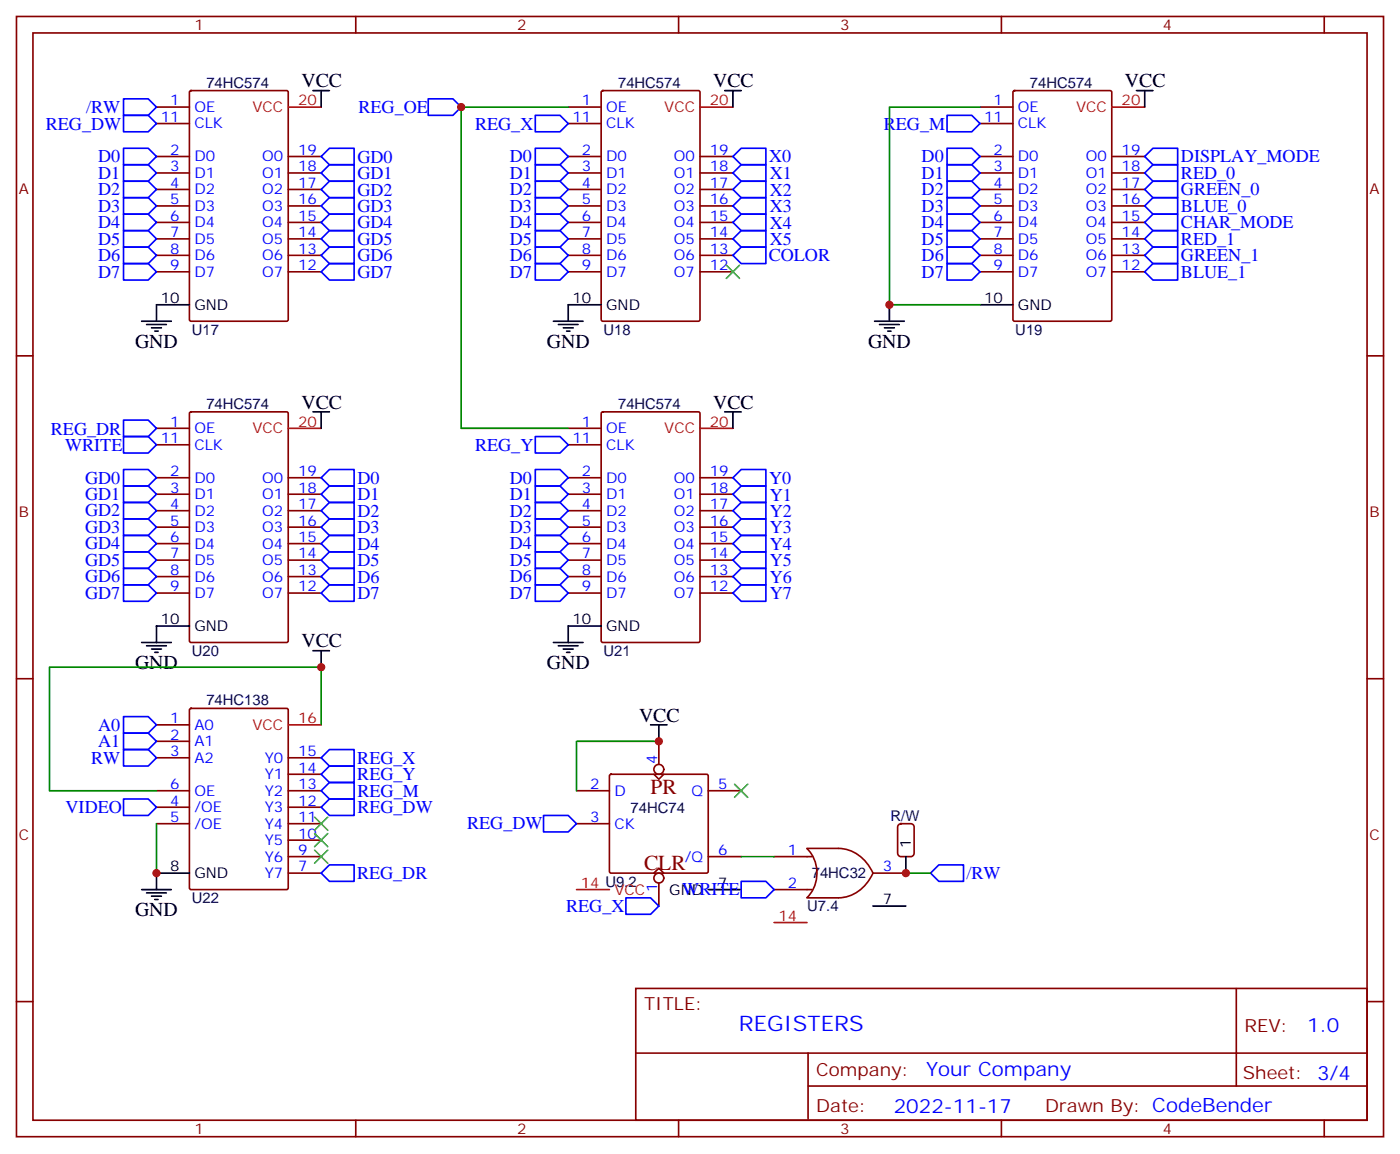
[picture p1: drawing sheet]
<svg xmlns="http://www.w3.org/2000/svg" width="300mm" height="247mm" viewBox="0 0 300 247" stroke-linecap="round" stroke-linejoin="round" font-family="sans-serif">
<g fill="none" stroke="#870000" stroke-width=".35">
<path d="M3.5 3.5h292.8v239.9h-292.8zM7.1 7.1h285.7v232.8h-285.7zM40.6 19.6l.3-.2h20.5l.3 .2v48.8l-.2 .3-20.6 .1-.3-.2zM76.2 3.5v3.6M128.8 19.6l.3-.2h20.5l.3 .2v48.8l-.2 .3-20.6 .1-.3-.2zM145.3 3.5v3.6M214.5 3.5v3.6M217 19.6l.3-.2h20.5l.3 .2v48.8l-.2 .3-20.6 .1-.3-.2zM283.6 3.5v3.6M33.5 22.9h7.1M33.5 26.5h7.1M33.5 33.5h7.1"/>
<path d="M33.5 37h7.1M61.7 33.5h7.1M61.7 37h7.1M121.7 22.9h7.1M121.7 26.5h7.1M121.7 33.5h7.1M121.7 37h7.1M149.9 33.5h7.1M149.9 37h7.1M209.9 22.9h7.1M209.9 26.5h7.1M209.9 33.5h7.1"/>
<path d="M209.9 37h7.1M238.1 33.5h7.1M238.1 37h7.1M33.5 40.6h7.1M33.5 44.1h7.1M33.5 47.6h7.1M33.5 51.2h7.1M33.5 54.7h7.1M33.5 58.2h7.1M61.7 40.6h7.1M61.7 44.1h7.1M61.7 47.6h7.1"/>
<path d="M61.7 51.2h7.1M61.7 54.7h7.1M61.7 58.2h7.1M121.7 40.6h7.1M121.7 44.1h7.1M121.7 47.6h7.1M121.7 51.2h7.1M121.7 54.7h7.1M121.7 58.2h7.1M149.9 40.6h7.1M149.9 44.1h7.1M149.9 47.6h7.1"/>
<path d="M149.9 51.2h7.1M149.9 54.7h7.1M149.9 58.2h7.1M209.9 40.6h7.1M209.9 44.1h7.1M209.9 47.6h7.1M209.9 51.2h7.1M209.9 54.7h7.1M209.9 58.2h7.1M238.1 40.6h7.1M238.1 44.1h7.1M238.1 47.6h7.1"/>
<path d="M238.1 51.2h7.1M238.1 54.7h7.1M238.1 58.2h7.1M3.5 76.2h3.6M292.8 76.2h3.5M33.5 91.7h7.1M33.5 95.2h7.1M40.6 88.4l.3-.2h20.5l.3 .2v48.8l-.2 .3-20.6 .1-.3-.2zM121.7 91.7h7.1M121.7 95.2h7.1M128.8 88.4l.3-.2h20.5l.3 .2v48.8l-.2 .3-20.6 .1-.3-.2zM33.5 102.3h7.1"/>
<path d="M33.5 105.8h7.1M33.5 109.4h7.1M33.5 112.9h7.1M33.5 116.4h7.1M33.5 119.9h7.1M61.7 102.3h7.1M61.7 105.8h7.1M61.7 109.4h7.1M61.7 112.9h7.1M61.7 116.4h7.1M61.7 119.9h7.1M121.7 102.3h7.1"/>
<path d="M121.7 105.8h7.1M121.7 109.4h7.1M121.7 112.9h7.1M121.7 116.4h7.1M121.7 119.9h7.1M149.9 102.3h7.1M149.9 105.8h7.1M149.9 109.4h7.1M149.9 112.9h7.1M149.9 116.4h7.1M149.9 119.9h7.1M33.5 123.5h7.1"/>
<path d="M33.5 127h7.1M61.7 123.5h7.1M61.7 127h7.1M121.7 123.5h7.1M121.7 127h7.1M149.9 123.5h7.1M149.9 127h7.1M3.5 145.3h3.6M33.5 155.2h7.1M33.5 158.8h7.1M40.6 151.9l.3-.2h20.5l.3 .2v38.2l-.2 .4h-20.6l-.3-.2zM141.1 158.8v4.9"/>
<path d="M292.8 145.3h3.5M33.5 162.3h7.1M33.5 172.9h7.1M33.5 176.4h7.1M33.5 169.3h7.1M61.7 162.3h7.1M61.7 172.9h7.1M61.7 176.4h7.1M61.7 169.3h7.1M61.7 179.9h7.1M61.7 165.8h7.1M123.5 176.4h7"/>
<path d="M123.5 169.3h7M130.6 166l.3-.2 20.6 .1 .2 .3-.1 20.6-.3 .2-20.6-.1-.2-.3zM140.1 165.8l1 1.1 1.1-1.1M151.7 169.3h7M192.5 176.6l.5-.2h2.1a.71 .71 0 0 1 .7 .7v5.6a.76 .76 0 0 1-.7 .7h-2.1a.76 .76 0 0 1-.7-.7v-5.6zM61.7 187h7.1M61.7 183.4h7.1M140.1 187l1-1.1 1.1 1.1M141.1 189.1v4.9M151.7 183.4h7M165.8 183.4h8.1M165.8 190.5h8.1"/>
<path d="M172.8 181.7a7.5 7.5 0 0 1 0 10.5M172.9 181.7h6.7a8.4 8.4 0 0 1 7.4 5.3M187 187h7M187 187a8.4 8.4 0 0 1-7.4 5.3h-6.7M3.5 214.5h3.6M136.2 211.7h156.6v28.2h-156.6zM264.8 211.7v20.9M292.8 214.5h3.5M76.2 239.9v3.5M136.2 225.5h156.5M145.3 239.9v3.5M173.1 232.6h119.6"/>
<path d="M173.1 225.5v14.1M214.5 239.9v3.5M283.6 239.9v3.5"/>
<circle cx="141.1" cy="164.7" r="1.06"/>
<circle cx="141.1" cy="188" r="1.06"/>
</g>
<path d="M61.7 22.9h7.1M149.9 22.9h7.1M238.1 22.9h7.1M61.7 91.7h7.1M149.9 91.7h7.1M61.7 155.2h7.1M123.5 190.5h7M165.8 197.6h7.1" fill="none" stroke="#f00" stroke-width=".35"/>
<g fill="none" stroke="#000" stroke-width=".35">
<path d="M67 19.4h3.6M68.8 19.4v3.5M155.2 19.4h3.5M157 19.4v3.5M243.4 19.4h3.5M245.2 19.4v3.5M30.3 68.8h6.4M31.4 69.5h4.2M32.5 70.2h2.1M33.2 70.9h.7M40.6 65.3h-7.1v3.5M118.5 68.8h6.4"/>
<path d="M119.6 69.5h4.2M120.6 70.2h2.2M121.4 70.9h.7M128.8 65.3h-7.1v3.5M187.3 68.8h6.4M188.4 69.5h4.2M189.4 70.2h2.2M190.1 70.9h.8M190.5 65.3v3.5M209.9 65.3h7.1M67 88.2h3.6M68.8 88.2v3.5"/>
<path d="M155.2 88.2h3.5M157 88.2v3.5M30.3 137.6h6.4M31.4 138.3h4.2M32.5 139h2.1M33.2 139.7h.7M40.6 134.1h-7.1v3.5M67 139.3h3.6M68.8 139.3v3.6M118.5 137.6h6.4M119.6 138.3h4.2M120.6 139h2.2"/>
<path d="M121.4 139.7h.7M128.8 134.1h-7.1v3.5M139.3 155.2h3.6M141.1 155.2v3.6M30.3 190.5h6.4M31.4 191.2h4.2M32.5 191.9h2.1M33.2 192.6h.7M40.6 187h-7.1v3.5M151.7 190.5h7M187 194h7M194 183.4v3.6"/>
</g>
<g fill="none" stroke="#00f" stroke-width=".35">
<path d="M26.5 21.2h5.2l1.8 1.7-1.8 1.8h-5.2zM26.5 24.7h5.2l1.8 1.8-1.8 1.7h-5.2zM26.5 31.8h5.2l1.8 1.7-1.8 1.8h-5.2zM26.5 35.3h5.2l1.8 1.7-1.8 1.8h-5.2zM26.5 38.8h5.2l1.8 1.8-1.8 1.7h-5.2zM68.8 37l1.8-1.7h5.2v3.5h-5.2zM68.8 33.5l1.8-1.7h5.2v3.5h-5.2zM91.7 21.2h5.3l1.8 1.7-1.8 1.8h-5.3zM114.7 24.7h5.2l1.8 1.8-1.8 1.7h-5.2zM114.7 38.8h5.2l1.8 1.8-1.8 1.7h-5.2zM114.7 35.3h5.2l1.8 1.7-1.8 1.8h-5.2zM114.7 31.8h5.2l1.8 1.7-1.8 1.8h-5.2z"/>
<path d="M157 33.5l1.7-1.7h5.3v3.5h-5.3zM157 37l1.7-1.7h5.3v3.5h-5.3zM202.8 24.7h5.3l1.8 1.8-1.8 1.7h-5.3zM202.8 38.8h5.3l1.8 1.8-1.8 1.7h-5.3zM202.8 35.3h5.3l1.8 1.7-1.8 1.8h-5.3zM202.8 31.8h5.3l1.8 1.7-1.8 1.8h-5.3zM245.2 33.5l1.7-1.7h5.3v3.5h-5.3zM245.2 37l1.7-1.7h5.3v3.5h-5.3zM26.5 42.3h5.2l1.8 1.8-1.8 1.8h-5.2zM26.5 45.9h5.2l1.8 1.7-1.8 1.8h-5.2zM26.5 49.4h5.2l1.8 1.8-1.8 1.7h-5.2zM26.5 52.9h5.2l1.8 1.8-1.8 1.7h-5.2z"/>
<path d="M26.5 56.4h5.2l1.8 1.8-1.8 1.8h-5.2zM68.8 58.2l1.8-1.8h5.2v3.6h-5.2zM68.8 54.7l1.8-1.8h5.2v3.5h-5.2zM68.8 51.2l1.8-1.8h5.2v3.5h-5.2zM68.8 47.6l1.8-1.7h5.2v3.5h-5.2zM68.8 40.6l1.8-1.8h5.2v3.5h-5.2zM70.6 42.3h5.2v3.6h-5.2l-1.8-1.8zM114.7 56.4h5.2l1.8 1.8-1.8 1.8h-5.2zM114.7 52.9h5.2l1.8 1.8-1.8 1.7h-5.2zM114.7 49.4h5.2l1.8 1.8-1.8 1.7h-5.2zM114.7 45.9h5.2l1.8 1.7-1.8 1.8h-5.2zM114.7 42.3h5.2l1.8 1.8-1.8 1.8h-5.2z"/>
<path d="M157 54.7l1.7-1.8h5.3v3.5h-5.3zM157 40.6l1.7-1.8h5.3v3.5h-5.3zM157 47.6l1.7-1.7h5.3v3.5h-5.3zM157 51.2l1.7-1.8h5.3v3.5h-5.3zM158.7 42.3h5.3v3.6h-5.3l-1.7-1.8zM202.8 56.4h5.3l1.8 1.8-1.8 1.8h-5.3zM202.8 52.9h5.3l1.8 1.8-1.8 1.7h-5.3zM202.8 49.4h5.3l1.8 1.8-1.8 1.7h-5.3zM202.8 45.9h5.3l1.8 1.7-1.8 1.8h-5.3zM202.8 42.3h5.3l1.8 1.8-1.8 1.8h-5.3zM245.2 47.6l1.7-1.7h5.3v3.5h-5.3zM245.2 58.2l1.7-1.8h5.3v3.6h-5.3z"/>
<path d="M245.2 54.7l1.7-1.8h5.3v3.5h-5.3zM245.2 51.2l1.7-1.8h5.3v3.5h-5.3zM245.2 40.6l1.7-1.8h5.3v3.5h-5.3zM246.9 42.3h5.3v3.6h-5.3l-1.7-1.8zM26.5 93.5h5.2l1.8 1.7-1.8 1.8h-5.2zM26.5 90h5.2l1.8 1.7-1.8 1.8h-5.2zM114.7 93.5h5.2l1.8 1.7-1.8 1.8h-5.2zM26.5 118.2h5.2l1.8 1.7-1.8 1.8h-5.2zM26.5 114.7h5.2l1.8 1.7-1.8 1.8h-5.2zM26.5 111.1h5.2l1.8 1.8-1.8 1.8h-5.2zM26.5 107.6h5.2l1.8 1.8-1.8 1.7h-5.2zM26.5 104.1h5.2l1.8 1.7-1.8 1.8h-5.2z"/>
<path d="M26.5 100.5h5.2l1.8 1.8-1.8 1.8h-5.2zM68.8 119.9l1.8-1.7h5.2v3.5h-5.2zM68.8 116.4l1.8-1.7h5.2v3.5h-5.2zM68.8 112.9l1.8-1.8h5.2v3.6h-5.2zM68.8 109.4l1.8-1.8h5.2v3.5h-5.2zM68.8 105.8l1.8-1.7h5.2v3.5h-5.2zM68.8 102.3l1.8-1.8h5.2v3.6h-5.2zM114.7 118.2h5.2l1.8 1.7-1.8 1.8h-5.2zM114.7 114.7h5.2l1.8 1.7-1.8 1.8h-5.2zM114.7 111.1h5.2l1.8 1.8-1.8 1.8h-5.2zM114.7 107.6h5.2l1.8 1.8-1.8 1.7h-5.2zM114.7 104.1h5.2l1.8 1.7-1.8 1.8h-5.2z"/>
<path d="M114.7 100.5h5.2l1.8 1.8-1.8 1.8h-5.2zM157 102.3l1.7-1.8h5.3v3.6h-5.3zM157 105.8l1.7-1.7h5.3v3.5h-5.3zM157 109.4l1.7-1.8h5.3v3.5h-5.3zM157 112.9l1.7-1.8h5.3v3.6h-5.3zM157 116.4l1.7-1.7h5.3v3.5h-5.3zM157 119.9l1.7-1.7h5.3v3.5h-5.3zM26.5 125.2h5.2l1.8 1.8-1.8 1.8h-5.2zM26.5 121.7h5.2l1.8 1.8-1.8 1.7h-5.2zM68.8 127l1.8-1.8h5.2v3.6h-5.2zM68.8 123.5l1.8-1.8h5.2v3.5h-5.2zM114.7 125.2h5.2l1.8 1.8-1.8 1.8h-5.2z"/>
<path d="M114.7 121.7h5.2l1.8 1.8-1.8 1.7h-5.2zM157 127l1.7-1.8h5.3v3.6h-5.3zM158.7 121.7h5.3v3.5h-5.3l-1.7-1.7zM26.5 153.5h5.2l1.8 1.7-1.8 1.8h-5.2zM26.5 157h5.2l1.8 1.8-1.8 1.7h-5.2zM26.5 160.5h5.2l1.8 1.8-1.8 1.7h-5.2zM26.5 171.1h5.2l1.8 1.8-1.8 1.7h-5.2zM68.8 169.3l1.8-1.7h5.2v3.5h-5.2zM68.8 172.9l1.8-1.8h5.2v3.5h-5.2zM70.6 160.5h5.2v3.5h-5.2l-1.8-1.7zM70.6 164h5.2v3.6h-5.2l-1.8-1.8zM116.4 174.6h5.3l1.8 1.8-1.8 1.8h-5.3z"/>
<path d="M68.8 187l1.8-1.8h5.2v3.5h-5.2zM134.1 192.3h5.2l1.8 1.7-1.8 1.8h-5.2zM158.7 188.7h5.3l1.8 1.8-1.8 1.8h-5.3zM199.3 187l1.8-1.8h5.3v3.5h-5.3z"/>
</g>
<path d="M121.7 22.9h-22.9v68.8h22.9M209.9 22.9h-19.4v42.4h19.4M68.8 155.2v-12.3h-58.2v26.4h22.9M141.1 158.8h-17.6v10.5M33.5 176.4v10.6M158.7 183.4h7.1M194 187h5.3" fill="none" stroke="#008700" stroke-width=".35"/>
<g fill="#c00">
<circle cx="190.5" cy="65.3" r=".88"/>
<circle cx="141.1" cy="158.7" r=".88"/>
<circle cx="194" cy="187" r=".88"/>
<circle cx="68.8" cy="142.9" r=".88"/>
<circle cx="98.8" cy="22.9" r=".88"/>
<circle cx="33.5" cy="187" r=".88"/>
</g>
<path d="M155.6 56.8l2.8 2.8M158.4 56.8l-2.8 2.8M67.4 178.5l2.8 2.8M67.4 175l2.8 2.8M70.2 178.5l-2.8 2.8M70.2 175l-2.8 2.8M157.3 167.9l2.9 2.8M160.2 167.9l-2.9 2.8M67.4 182l2.8 2.9M70.2 182l-2.8 2.9" fill="none" stroke="#3c3" stroke-width=".35"/>
<g font-size="4.6" fill="#800">
<text x="139.3" y="170">PR</text>
<text x="137.9" y="186.3">CLR</text>
</g>
<text font-size="4.6" fill="#00f" x="158.3" y="220.7">REGISTERS</text>
<g font-size="4.2">
<text x="64.6" y="18.7">VCC</text>
<text x="152.8" y="18.7">VCC</text>
<text x="240.9" y="18.7">VCC</text>
<text x="28.9" y="74.4">GND</text>
<text x="117.1" y="74.4">GND</text>
<text x="185.9" y="74.4">GND</text>
<text x="64.6" y="87.5">VCC</text>
<text x="152.8" y="87.5">VCC</text>
<text x="28.9" y="143.2">GND</text>
<text x="64.6" y="138.6">VCC</text>
<text x="117.1" y="143.2">GND</text>
<text x="136.9" y="154.5">VCC</text>
<text x="28.9" y="196.1">GND</text>
</g>
<g font-size="4.2" fill="#00f">
<text x="280" y="220.9">1.0</text>
<text x="198.3" y="230.5">Your Company</text>
<text x="191.4" y="238.3">2022-11-17</text>
</g>
<g font-size="3.9" fill="#00f">
<text x="9.8" y="27.8">REG_DW</text>
<text x="18.5" y="24.2">/RW</text>
<text x="76.8" y="24.1">REG_OE</text>
<text x="101.7" y="27.8">REG_X</text>
<text x="189.3" y="27.8">REG_M</text>
<text x="21" y="34.8">D0</text>
<text x="76.6" y="34.8">GD0</text>
<text x="109.2" y="34.8">D0</text>
<text x="164.8" y="34.8">X0</text>
<text x="197.4" y="34.8">D0</text>
<text x="252.9" y="34.8">DISPLAY_MODE</text>
<text x="21" y="38.3">D1</text>
<text x="21" y="41.8">D2</text>
<text x="76.6" y="41.9">GD2</text>
<text x="76.6" y="38.3">GD1</text>
<text x="109.2" y="41.8">D2</text>
<text x="109.2" y="38.3">D1</text>
<text x="164.9" y="38.4">X1</text>
<text x="164.9" y="41.9">X2</text>
<text x="197.4" y="41.8">D2</text>
<text x="197.4" y="38.3">D1</text>
<text x="252.9" y="41.8">GREEN_0</text>
<text x="252.9" y="38.3">RED_0</text>
<text x="21" y="45.3">D3</text>
<text x="76.6" y="45.4">GD3</text>
<text x="109.2" y="45.3">D3</text>
<text x="164.9" y="45.5">X3</text>
<text x="197.4" y="45.3">D3</text>
<text x="252.9" y="45.4">BLUE_0</text>
<text x="21" y="48.9">D4</text>
<text x="21" y="52.4">D5</text>
<text x="76.6" y="52.5">GD5</text>
<text x="76.6" y="48.9">GD4</text>
<text x="109.2" y="52.4">D5</text>
<text x="109.2" y="48.9">D4</text>
<text x="164.9" y="49">X4</text>
<text x="164.9" y="52.5">X5</text>
<text x="197.4" y="52.4">D5</text>
<text x="197.4" y="48.9">D4</text>
<text x="252.9" y="48.9">CHAR_MODE</text>
<text x="252.9" y="52.4">RED_1</text>
<text x="21" y="55.9">D6</text>
<text x="21" y="59.5">D7</text>
<text x="76.6" y="59.5">GD7</text>
<text x="76.6" y="56">GD6</text>
<text x="109.2" y="59.5">D7</text>
<text x="109.2" y="55.9">D6</text>
<text x="164.6" y="55.9">COLOR</text>
<text x="197.4" y="59.5">D7</text>
<text x="197.4" y="55.9">D6</text>
<text x="252.9" y="59.5">BLUE_1</text>
<text x="252.9" y="55.9">GREEN_1</text>
<text x="10.9" y="93.1">REG_DR</text>
<text x="13.9" y="96.6">WRITE</text>
<text x="101.7" y="96.6">REG_Y</text>
<text x="18.2" y="107.1">GD1</text>
<text x="18.2" y="103.5">GD0</text>
<text x="76.6" y="107.1">D1</text>
<text x="76.6" y="103.6">D0</text>
<text x="109.2" y="107.1">D1</text>
<text x="109.2" y="103.6">D0</text>
<text x="164.8" y="103.6">Y0</text>
<text x="164.9" y="107.2">Y1</text>
<text x="18.2" y="110.6">GD2</text>
<text x="76.6" y="110.6">D2</text>
<text x="109.2" y="110.6">D2</text>
<text x="164.9" y="110.7">Y2</text>
<text x="18.2" y="117.7">GD4</text>
<text x="18.2" y="114.1">GD3</text>
<text x="76.6" y="117.7">D4</text>
<text x="76.6" y="114.2">D3</text>
<text x="109.2" y="117.7">D4</text>
<text x="109.2" y="114.1">D3</text>
<text x="164.9" y="114.2">Y3</text>
<text x="164.9" y="117.8">Y4</text>
<text x="18.2" y="124.7">GD6</text>
<text x="18.2" y="121.2">GD5</text>
<text x="76.6" y="124.8">D6</text>
<text x="76.6" y="121.2">D5</text>
<text x="109.2" y="124.7">D6</text>
<text x="109.2" y="121.2">D5</text>
<text x="164.9" y="121.3">Y5</text>
<text x="164.9" y="124.8">Y6</text>
<text x="18.2" y="128.2">GD7</text>
<text x="76.6" y="128.3">D7</text>
<text x="109.2" y="128.3">D7</text>
<text x="164.9" y="128.4">Y7</text>
<text x="21" y="156.5">A0</text>
<text x="21" y="160">A1</text>
<text x="19.5" y="163.5">RW</text>
<text x="76.5" y="163.6">REG_X</text>
<text x="76.5" y="167.1">REG_Y</text>
<text x="76.6" y="170.6">REG_M</text>
<text x="14" y="174.1">VIDEO</text>
<text x="76.5" y="174.1">REG_DW</text>
<text x="100" y="177.6">REG_DW</text>
<text x="76.5" y="188.3">REG_DR</text>
<text x="146.1" y="191.8">WRITE</text>
<text x="207" y="188.3">/RW</text>
<text x="121.3" y="195.3">REG_X</text>
</g>
<g font-size="3.9" fill="#800">
<text x="137.9" y="216.3">TITLE:</text>
<text x="266.6" y="220.9">REV:</text>
<text x="174.8" y="230.5">Company:</text>
<text x="266.2" y="231.1">Sheet: 3/4</text>
<text x="174.8" y="238.1">Date:</text>
<text x="223.9" y="238.2">Drawn By: CodeBender</text>
</g>
<g font-size="3.2" fill="#800">
<text x="41.6" y="6.5">1</text>
<text x="110.8" y="6.5">2</text>
<text x="179.9" y="6.5">3</text>
<text x="249.1" y="6.5">4</text>
<text x="4.1" y="41.6">A</text>
<text x="293.3" y="41.6">A</text>
<text x="4.1" y="110.8">B</text>
<text x="293.3" y="110.8">B</text>
<text x="4.1" y="179.9">C</text>
<text x="293.3" y="179.9">C</text>
<text x="41.6" y="242.9">1</text>
<text x="110.8" y="242.9">2</text>
<text x="179.9" y="242.9">3</text>
<text x="249.1" y="242.9">4</text>
</g>
<g font-size="3.2" fill="#00f">
<text x="36.4" y="22.6">1</text>
<text x="41.6" y="24">OE</text>
<text x="124.6" y="22.6">1</text>
<text x="129.8" y="24">OE</text>
<text x="212.8" y="22.6">1</text>
<text x="218" y="24">OE</text>
<text x="34.4" y="26.1">11</text>
<text x="41.6" y="27.5">CLK</text>
<text x="122.6" y="26.1">11</text>
<text x="129.8" y="27.5">CLK</text>
<text x="210.8" y="26.1">11</text>
<text x="218" y="27.5">CLK</text>
<text x="36.4" y="33.2">2</text>
<text x="41.6" y="34.6">D0</text>
<text x="56.2" y="34.6">O0</text>
<text x="63.9" y="33.2">19</text>
<text x="124.6" y="33.2">2</text>
<text x="129.8" y="34.6">D0</text>
<text x="144.4" y="34.6">O0</text>
<text x="152" y="33.2">19</text>
<text x="212.8" y="33.2">2</text>
<text x="218" y="34.6">D0</text>
<text x="232.6" y="34.6">O0</text>
<text x="240.2" y="33.2">19</text>
<text x="36.4" y="36.7">3</text>
<text x="36.4" y="40.2">4</text>
<text x="41.6" y="38.1">D1</text>
<text x="41.6" y="41.6">D2</text>
<text x="56.2" y="38.1">O1</text>
<text x="56.2" y="41.6">O2</text>
<text x="63.9" y="36.7">18</text>
<text x="63.9" y="40.2">17</text>
<text x="124.6" y="36.7">3</text>
<text x="124.6" y="40.2">4</text>
<text x="129.8" y="38.1">D1</text>
<text x="129.8" y="41.6">D2</text>
<text x="144.4" y="38.1">O1</text>
<text x="144.4" y="41.6">O2</text>
<text x="152" y="36.7">18</text>
<text x="152" y="40.2">17</text>
<text x="212.8" y="36.7">3</text>
<text x="212.8" y="40.2">4</text>
<text x="218" y="38.1">D1</text>
<text x="218" y="41.6">D2</text>
<text x="232.6" y="38.1">O1</text>
<text x="232.6" y="41.6">O2</text>
<text x="240.2" y="36.7">18</text>
<text x="240.2" y="40.2">17</text>
<text x="36.4" y="43.7">5</text>
<text x="36.4" y="47.3">6</text>
<text x="41.6" y="45.2">D3</text>
<text x="56.2" y="45.2">O3</text>
<text x="63.9" y="43.7">16</text>
<text x="63.9" y="47.3">15</text>
<text x="124.6" y="43.7">5</text>
<text x="124.6" y="47.3">6</text>
<text x="129.8" y="45.2">D3</text>
<text x="144.4" y="45.2">O3</text>
<text x="152" y="43.7">16</text>
<text x="152" y="47.3">15</text>
<text x="212.8" y="43.7">5</text>
<text x="212.8" y="47.3">6</text>
<text x="218" y="45.2">D3</text>
<text x="232.6" y="45.2">O3</text>
<text x="240.2" y="43.7">16</text>
<text x="240.2" y="47.3">15</text>
<text x="36.4" y="50.8">7</text>
<text x="41.6" y="48.7">D4</text>
<text x="41.6" y="52.2">D5</text>
<text x="56.2" y="48.7">O4</text>
<text x="56.2" y="52.2">O5</text>
<text x="63.9" y="50.8">14</text>
<text x="124.6" y="50.8">7</text>
<text x="129.8" y="48.7">D4</text>
<text x="129.8" y="52.2">D5</text>
<text x="144.4" y="48.7">O4</text>
<text x="144.4" y="52.2">O5</text>
<text x="152" y="50.8">14</text>
<text x="212.8" y="50.8">7</text>
<text x="218" y="48.7">D4</text>
<text x="218" y="52.2">D5</text>
<text x="232.6" y="48.7">O4</text>
<text x="232.6" y="52.2">O5</text>
<text x="240.2" y="50.8">14</text>
<text x="36.4" y="54.3">8</text>
<text x="36.4" y="57.9">9</text>
<text x="41.6" y="55.7">D6</text>
<text x="41.6" y="59.3">D7</text>
<text x="56.2" y="55.7">O6</text>
<text x="56.2" y="59.3">O7</text>
<text x="63.9" y="54.3">13</text>
<text x="63.9" y="57.9">12</text>
<text x="124.6" y="54.3">8</text>
<text x="124.6" y="57.9">9</text>
<text x="129.8" y="55.7">D6</text>
<text x="129.8" y="59.3">D7</text>
<text x="144.4" y="55.7">O6</text>
<text x="144.4" y="59.3">O7</text>
<text x="152" y="54.3">13</text>
<text x="152" y="57.9">12</text>
<text x="212.8" y="54.3">8</text>
<text x="212.8" y="57.9">9</text>
<text x="218" y="55.7">D6</text>
<text x="218" y="59.3">D7</text>
<text x="232.6" y="55.7">O6</text>
<text x="232.6" y="59.3">O7</text>
<text x="240.2" y="54.3">13</text>
<text x="240.2" y="57.9">12</text>
<text x="34.4" y="94.9">11</text>
<text x="36.4" y="91.4">1</text>
<text x="41.6" y="92.8">OE</text>
<text x="122.6" y="94.9">11</text>
<text x="124.6" y="91.4">1</text>
<text x="129.8" y="92.8">OE</text>
<text x="36.4" y="102">2</text>
<text x="41.6" y="96.3">CLK</text>
<text x="63.9" y="102">19</text>
<text x="124.6" y="102">2</text>
<text x="129.8" y="96.3">CLK</text>
<text x="152" y="102">19</text>
<text x="36.4" y="105.5">3</text>
<text x="41.6" y="103.4">D0</text>
<text x="41.6" y="106.9">D1</text>
<text x="56.2" y="103.4">O0</text>
<text x="56.2" y="106.9">O1</text>
<text x="63.9" y="105.5">18</text>
<text x="124.6" y="105.5">3</text>
<text x="129.8" y="103.4">D0</text>
<text x="129.8" y="106.9">D1</text>
<text x="144.4" y="103.4">O0</text>
<text x="144.4" y="106.9">O1</text>
<text x="152" y="105.5">18</text>
<text x="36.4" y="109">4</text>
<text x="36.4" y="112.5">5</text>
<text x="41.6" y="110.4">D2</text>
<text x="41.6" y="113.9">D3</text>
<text x="56.2" y="110.4">O2</text>
<text x="56.2" y="113.9">O3</text>
<text x="63.9" y="109">17</text>
<text x="63.9" y="112.5">16</text>
<text x="124.6" y="109">4</text>
<text x="124.6" y="112.5">5</text>
<text x="129.8" y="110.4">D2</text>
<text x="129.8" y="113.9">D3</text>
<text x="144.4" y="110.4">O2</text>
<text x="144.4" y="113.9">O3</text>
<text x="152" y="109">17</text>
<text x="152" y="112.5">16</text>
<text x="36.4" y="116.1">6</text>
<text x="36.4" y="119.6">7</text>
<text x="41.6" y="117.5">D4</text>
<text x="56.2" y="117.5">O4</text>
<text x="63.9" y="116.1">15</text>
<text x="63.9" y="119.6">14</text>
<text x="124.6" y="116.1">6</text>
<text x="124.6" y="119.6">7</text>
<text x="129.8" y="117.5">D4</text>
<text x="144.4" y="117.5">O4</text>
<text x="152" y="116.1">15</text>
<text x="152" y="119.6">14</text>
<text x="36.4" y="123.1">8</text>
<text x="41.6" y="121">D5</text>
<text x="41.6" y="124.5">D6</text>
<text x="56.2" y="121">O5</text>
<text x="56.2" y="124.5">O6</text>
<text x="63.9" y="123.1">13</text>
<text x="124.6" y="123.1">8</text>
<text x="129.8" y="121">D5</text>
<text x="129.8" y="124.5">D6</text>
<text x="144.4" y="121">O5</text>
<text x="144.4" y="124.5">O6</text>
<text x="152" y="123.1">13</text>
<text x="36.4" y="126.6">9</text>
<text x="41.6" y="128.1">D7</text>
<text x="56.2" y="128.1">O7</text>
<text x="63.9" y="126.6">12</text>
<text x="124.6" y="126.6">9</text>
<text x="129.8" y="128.1">D7</text>
<text x="144.4" y="128.1">O7</text>
<text x="152" y="126.6">12</text>
<text x="36.4" y="154.9">1</text>
<text x="36.4" y="158.4">2</text>
<text x="36.4" y="161.9">3</text>
<text x="41.6" y="156.3">A0</text>
<text x="41.6" y="159.8">A1</text>
<text x="63.9" y="161.9">15</text>
<text x="41.6" y="163.3">A2</text>
<text x="56.7" y="166.9">Y1</text>
<text x="56.7" y="163.3">Y0</text>
<text x="63.9" y="165.5">14</text>
<text x="140.8" y="163.7" transform="rotate(-90 140.8 163.7)">4</text>
<text x="36.4" y="172.5">4</text>
<text x="36.4" y="169">6</text>
<text x="41.6" y="173.9">/OE</text>
<text x="41.6" y="170.4">OE</text>
<text x="56.7" y="173.9">Y3</text>
<text x="56.7" y="170.4">Y2</text>
<text x="63.9" y="172.5">12</text>
<text x="63.9" y="169">13</text>
<text x="126.4" y="169">2</text>
<text x="131.6" y="170.4">D</text>
<text x="148.1" y="170.4">Q</text>
<text x="153.8" y="169">5</text>
<text x="36.4" y="176">5</text>
<text x="41.6" y="177.4">/OE</text>
<text x="56.7" y="177.4">Y4</text>
<text x="63.9" y="179.6">10</text>
<text x="63.9" y="176">11</text>
<text x="126.4" y="176">3</text>
<text x="131.6" y="177.4">CK</text>
<text x="56.7" y="184.5">Y6</text>
<text x="56.7" y="181">Y5</text>
<text x="63.9" y="183.1">9</text>
<text x="146.7" y="184.5">/Q</text>
<text x="153.8" y="183.1">6</text>
<text x="168.7" y="183.1">1</text>
<text x="56.7" y="188">Y7</text>
<text x="63.9" y="186.6">7</text>
<text x="140.8" y="191.1" transform="rotate(-90 140.8 191.1)">1</text>
<text x="168.7" y="190.1">2</text>
<text x="189.1" y="186.6">3</text>
</g>
<g font-size="3.2" fill="#000080">
<text x="44.2" y="18.8">74HC574</text>
<text x="132.4" y="18.8">74HC574</text>
<text x="220.6" y="18.8">74HC574</text>
<text x="41.1" y="71.7">U17</text>
<text x="129.3" y="71.7">U18</text>
<text x="217.5" y="71.7">U19</text>
<text x="44.2" y="87.6">74HC574</text>
<text x="132.4" y="87.6">74HC574</text>
<text x="41.1" y="140.5">U20</text>
<text x="129.3" y="140.5">U21</text>
<text x="44.2" y="151.1">74HC138</text>
<text x="135.1" y="174">74HC74</text>
<text x="190.8" y="175.7">R/W</text>
<text x="173.9" y="188.1">74HC32</text>
<text x="41.1" y="193.4">U22</text>
<text x="172.9" y="195.1">U7.4</text>
</g>
<g font-size="3.2" fill="#f00">
<text x="54.1" y="24">VCC</text>
<text x="63.9" y="22.6">20</text>
<text x="142.3" y="24">VCC</text>
<text x="152" y="22.6">20</text>
<text x="230.5" y="24">VCC</text>
<text x="240.2" y="22.6">20</text>
<text x="54.1" y="92.8">VCC</text>
<text x="63.9" y="91.4">20</text>
<text x="142.3" y="92.8">VCC</text>
<text x="152" y="91.4">20</text>
<text x="63.9" y="154.9">16</text>
<text x="54.1" y="156.3">VCC</text>
<text x="124.4" y="190.1">14 U9.2</text>
<text x="131.6" y="191.6">VCC</text>
<text x="166.7" y="197.2">14</text>
</g>
<g font-size="3.2">
<text x="34.4" y="64.9">10</text>
<text x="122.6" y="64.9">10</text>
<text x="210.8" y="64.9">10</text>
<text x="41.6" y="66.3">GND</text>
<text x="129.8" y="66.3">GND</text>
<text x="218" y="66.3">GND</text>
<text x="34.4" y="133.7">10</text>
<text x="41.6" y="135.1">GND</text>
<text x="122.6" y="133.7">10</text>
<text x="129.8" y="135.1">GND</text>
<text x="195.1" y="181.7" transform="rotate(-90 195.1 181.7)">1</text>
<text x="36.4" y="186.6">8</text>
<text x="41.6" y="188">GND</text>
<text x="143.4" y="191.6">GND</text>
<text x="153.8" y="190.1">7</text>
<text x="189.1" y="193.7">7</text>
</g>
</svg>
